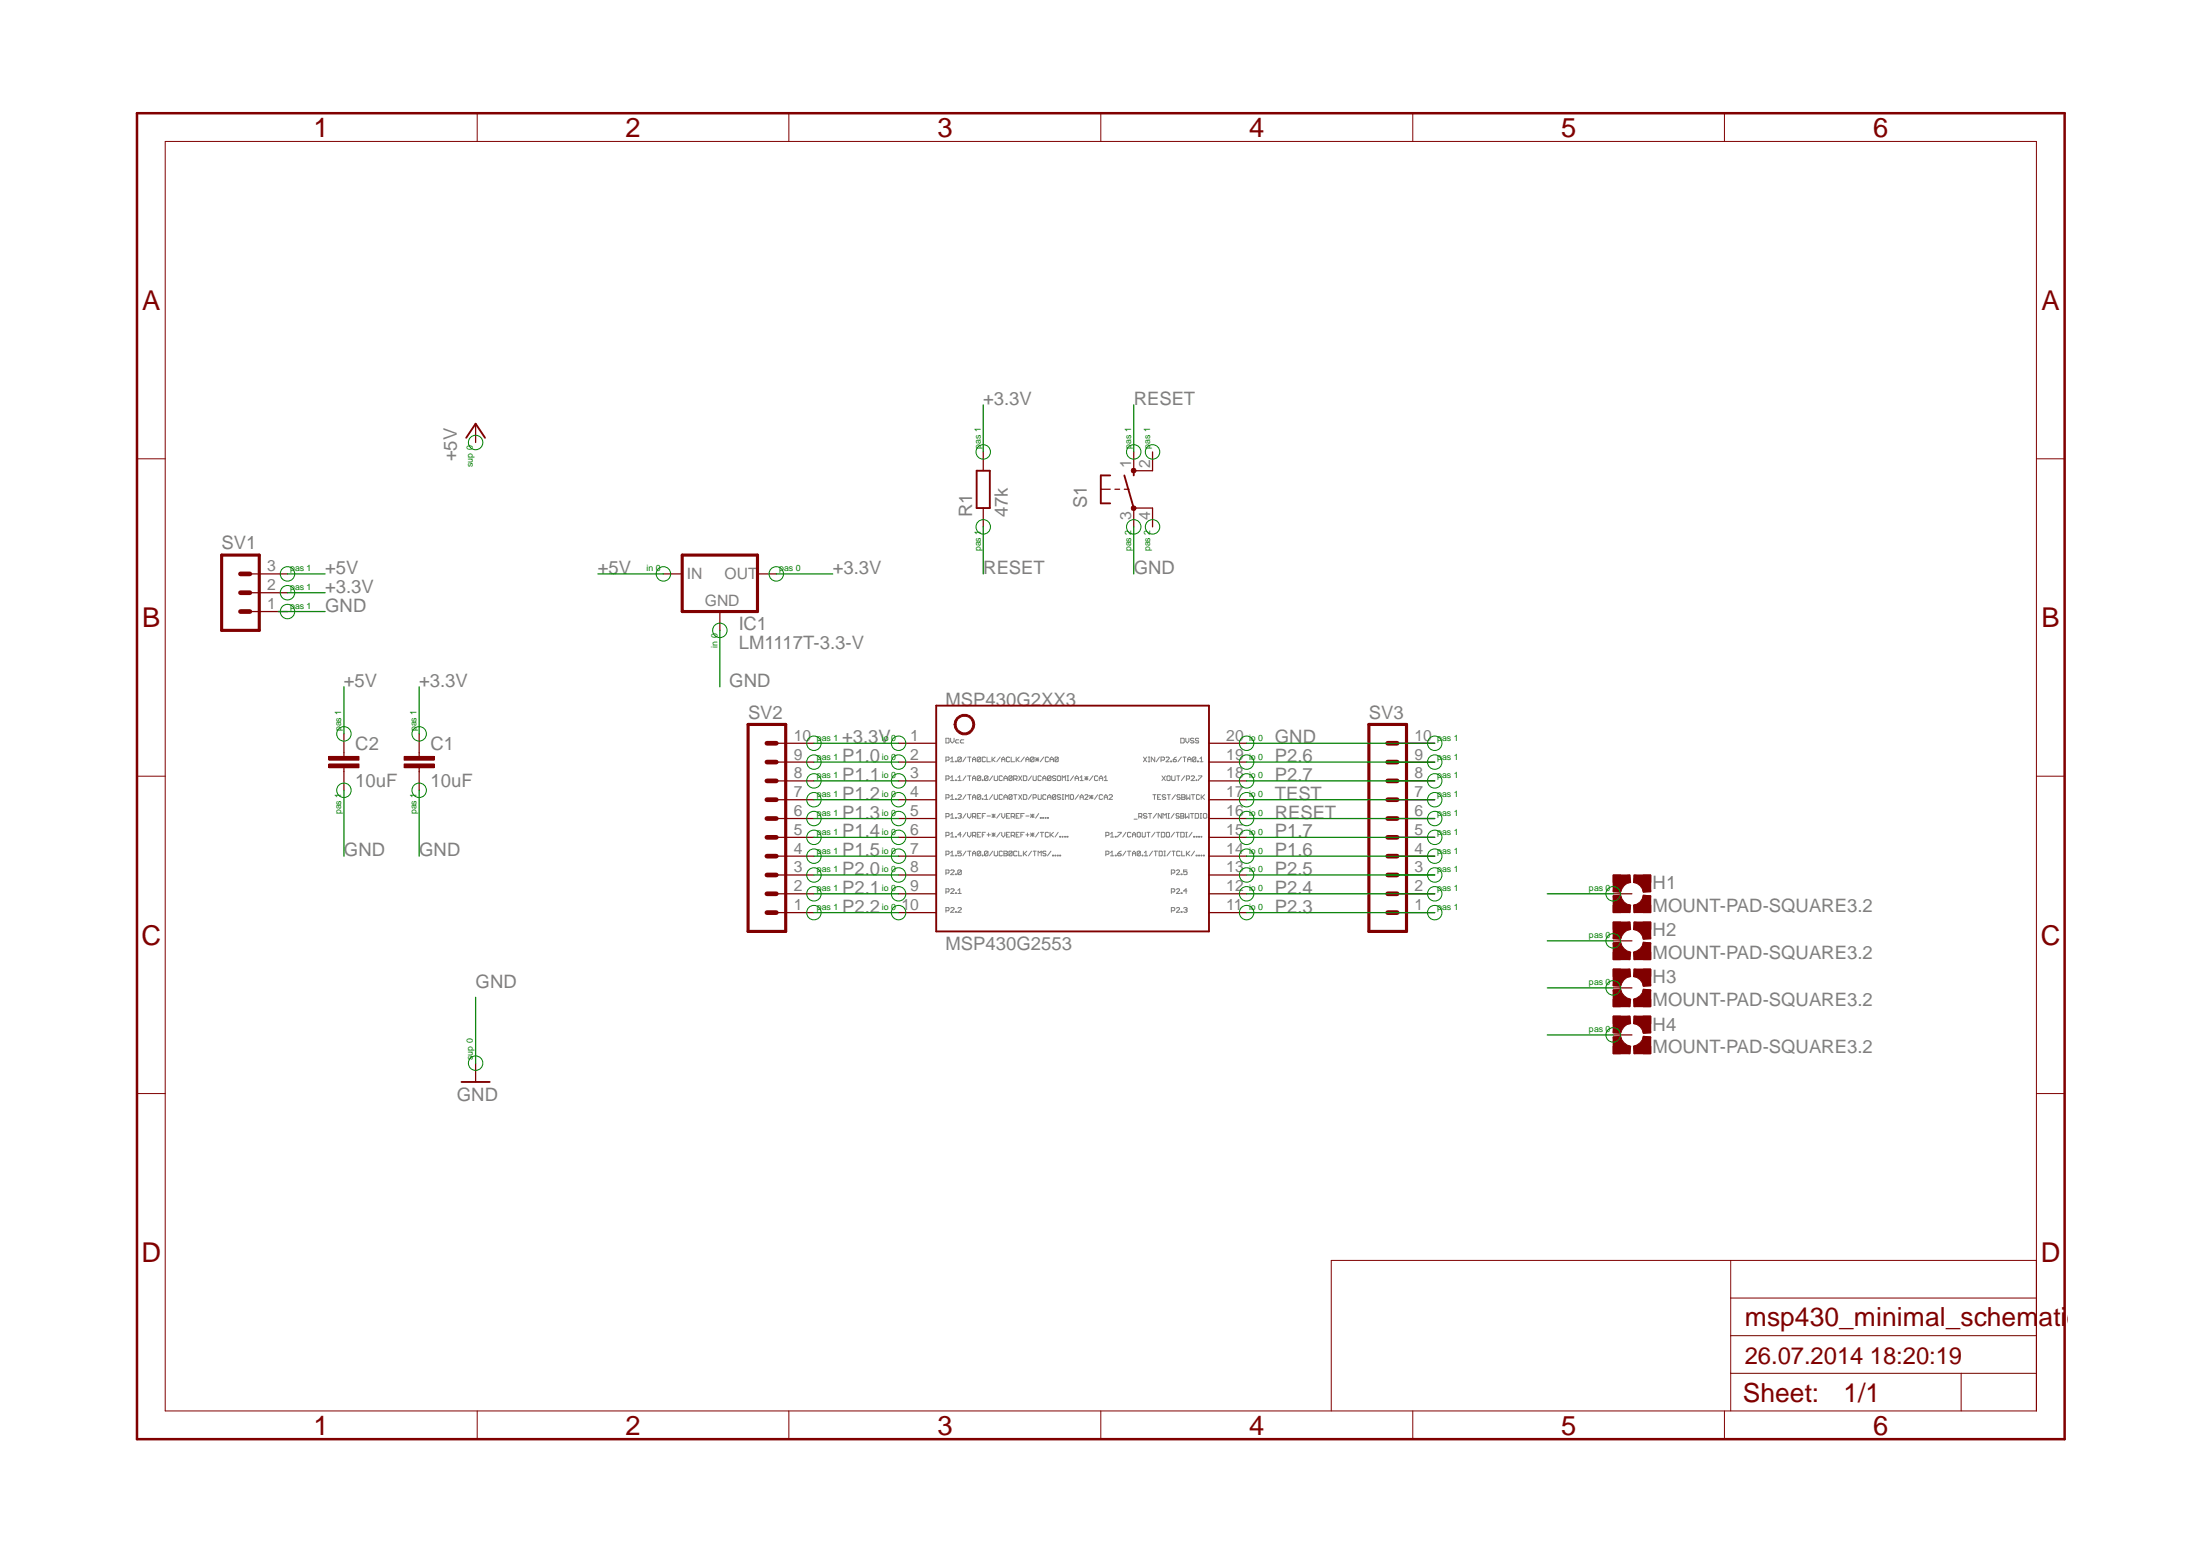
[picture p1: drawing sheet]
<svg xmlns="http://www.w3.org/2000/svg" width="297mm" height="210mm" viewBox="0 0 297 210" stroke-linecap="round" stroke-linejoin="round" font-family="sans-serif">
<g fill="none" stroke="#808080" stroke-width=".14">
<path d="M127.7 99.7h.4v.5v.1h-.4zM128.4 99.7v.4l.2 .2 .2-.2v-.4M129.5 99.9h-.4l-.1 .1 .1 .3h.4M130.1 99.9h-.3l-.1 .1v.2l.1 .1h.3M159.4 99.7h.5v.5l-.5 .1zM160.1 99.7v.4l.2 .2 .2-.2v-.4M161.2 99.7h-.1h-.4l.2 .3 .3 .1-.1 .2-.4-.1M161.8 99.7h-.4l.1 .3 .3 .1v.2l-.4-.1M127.7 102.6h.4v-.3l-.4-.1v.6M127.7 105.2h.4v-.4l-.4-.1v.7M127.7 107.7h.4v-.3l-.4-.1v.6M127.7 110.2h.4v-.3l-.4-.1v.6"/>
<path d="M127.7 112.8h.4v-.4h-.4v.6M127.7 115.3h.4v-.3l-.4-.1v.6M127.7 117.9h.4v-.4l-.4-.1v.7M128.4 117.5l.1-.1 .3 .1v.1l-.4 .5h.4M128.4 102.4l.2-.2v.6M128.4 104.9l.2-.2v.7M128.4 107.5l.2-.2v.6M128.4 110l.2-.2v.6M128.4 112.6l.2-.2v.6M128.4 115.1l.2-.2v.6M128.4 102.8h.4M128.4 105.4h.4"/>
<path d="M128.4 107.9h.4M128.4 110.4h.4M128.4 113h.4M128.4 115.5h.4M129 102.7l.1 .1zM129 105.3l.1 .1zM129 107.8l.1 .1zM129 110.4h.1zM129 112.9l.1 .1zM129 115.4l.1 .1zM129 118l.1 .1zM129.3 107.4l.2-.1 .3 .1v.1l-.5 .4h.5"/>
<path d="M129.3 109.9l.2-.1 .3 .1-.1 .3M129.3 105.4h.5M129.3 104.9l.3-.2v.7M129.6 110.2h.1M129.7 110.2h.1l-.1 .2h-.4M129.8 112.7h-.5l.4-.3v.6M129.8 102.3l-.1-.1-.4 .1v.4M129.8 102.3v.4l-.1 .1-.4-.1M129.8 114.9h-.5v.3l.3-.1 .2 .1v.2l-.1 .1-.4-.1M129.8 117.5l-.1-.1-.4 .1v.5M129.8 117.5v.5l-.1 .1-.4-.1M129.8 102.3l-.5 .4"/>
<path d="M129.8 117.5l-.5 .5M130.4 102.2l-.4 .6M130.4 104.7l-.4 .7M130.4 107.3l-.4 .6M130.4 109.8l-.4 .6M130.4 112.4l-.4 .6M130.4 114.9l-.4 .6M130.6 102.2h.5M130.6 104.7h.5M130.6 107.3h.5M130.6 109.8v.4l.3 .2 .2-.2v-.4M130.6 112.4v.4l.3 .2 .2-.2v-.4"/>
<path d="M130.6 114.9h.5M130.9 102.2v.6M130.9 104.7v.7M130.9 107.3v.6M130.9 114.9v.6M131.3 102.8v-.4l.2-.2 .2 .2v.4M131.3 105.4v-.5l.2-.2 .2 .2v.5M131.3 107.9v-.4l.2-.2 .2 .2v.4M131.3 110.2h.4v-.4h-.4v.6M131.3 112.8l.4-.1v-.3h-.4v.6M131.3 115.5v-.4l.2-.2 .2 .2v.4M131.3 102.5h.4"/>
<path d="M131.3 105.1h.4M131.3 107.6h.4M131.3 115.2h.4M131.5 110.2l.2 .2M131.5 112.8l.2 .2M131.9 110.2h.3M131.9 112.7h.3M132.4 102.3l-.1-.1-.4 .1v.4M132.4 102.3v.4l-.1 .1-.4-.1M132.4 104.8l-.1-.1-.4 .1v.5M132.4 107.4l-.1-.1-.4 .1v.4M132.4 109.8h-.5v.6h.5"/>
<path d="M132.4 112.4h-.5v.6h.5M132.4 115l-.1-.1-.4 .1v.4M132.4 104.8v.5l-.1 .1-.4-.1M132.4 107.4v.4l-.1 .1-.4-.1M132.4 115v.4l-.1 .1-.4-.1M132.4 102.3l-.5 .4M132.4 104.8l-.5 .5M132.4 107.4l-.5 .4M132.4 115l-.5 .4M132.6 105.3l.1 .1zM132.6 107.8l.1 .1zM132.6 115.4l.1 .1z"/>
<path d="M132.6 110.2h.2M132.6 112.7h.2M132.9 107.9h.5M132.9 107.5l.3-.2v.6M133.1 102.3l-.1-.1-.4 .1v.4l.1 .1 .4-.1M133.1 109.8h-.5v.6M133.1 112.4h-.5v.6M133.3 102.2v.6h.4M133.3 110.2h.4M133.3 112.7h.4M133.4 104.8l-.1-.1-.4 .1v.5M133.4 104.8v.5l-.1 .1-.4-.1"/>
<path d="M133.4 115l-.1-.1-.4 .1v.4M133.4 115v.4l-.1 .1-.4-.1M133.4 104.8l-.5 .5M133.4 115l-.5 .4M133.5 112.4v.5M133.9 102.2v.6M133.9 110.2h.5M133.9 109.9l.5 .5M133.9 112.7h.5M133.9 112.4l.5 .5M134 102.5l.4 .3M134 104.7l-.4 .7"/>
<path d="M134 107.3l-.4 .6M134 114.9l-.4 .6M134.2 109.9v.5M134.2 112.4v.5M134.2 104.7v.6l.2 .1 .3-.1v-.6M134.2 107.3v.5l.2 .1 .3-.1v-.5M134.2 114.9v.5l.2 .1 .3-.1v-.5M134.4 102.2l-.5 .4M134.4 109.9l-.5 .5M134.4 112.4l-.5 .5M135 102.2l-.4 .6M135 109.8l-.4 .6"/>
<path d="M135 112.4l-.4 .6M135.3 102.5h.4M135.3 102.8v-.4l.2-.2 .2 .2v.4M135.3 109.8v.4l.2 .2 .2-.2v-.4M135.3 112.4v.4l.2 .2 .2-.2v-.4M135.3 104.8v-.1l-.4 .1v.5l.1 .1 .3-.1M135.3 107.4v-.1l-.4 .1v.4l.1 .1 .3-.1M135.3 115v-.1l-.4 .1v.4l.1 .1 .3-.1M135.5 105.1h.5M135.5 105.4v-.5l.3-.2 .2 .2v.5M135.5 107.9v-.4l.3-.2 .2 .2v.4M135.5 114.9l.5 .1-.1 .2 .1 .2-.5 .1z"/>
<path d="M135.5 107.6h.5M135.5 115.2h.4M135.9 110.2h.2M135.9 112.7h.2M136.3 102.3l-.1-.1-.3 .1v.4l.1 .1 .3-.1M136.3 109.8h-.4v.6h.4M136.3 112.4h-.4v.6h.4M136.5 102.2v.6h.5M136.5 110.2h.5v-.3l-.5-.1v.6M136.5 112.8l.5-.1v-.3h-.5v.6M136.6 107.4v.4v.1l-.4-.1M136.6 104.8v-.1l-.4 .1v.5"/>
<path d="M136.6 104.8v.5v.1l-.4-.1M136.6 107.4v-.1l-.4 .1v.4M136.6 115v-.1l-.4 .1v.4M136.6 115v.4v.1l-.4-.1M136.6 104.8l-.4 .5M136.6 107.4l-.4 .4M136.6 115l-.4 .4M136.8 110.2l.2 .2M136.8 112.8l.2 .2M136.9 105.2l.4-.1v-.3l-.4-.1v.7M136.9 107.3h.4M137.1 105.2l.2 .2"/>
<path d="M137.1 107.3v.6M137.2 102.2v.6M137.2 110.2h.2M137.2 112.7h.2M137.3 102.5l.3 .3M137.3 115l-.1-.1-.3 .1v.4l.1 .1 .3-.1M137.5 104.7l.5 .7M137.5 107.3l.5 .6M137.5 114.9v.6h.5M137.6 109.8h-.4v.6h.4M137.6 112.4h-.4v.6h.4M137.6 102.2l-.4 .4"/>
<path d="M137.8 110.2h.3M137.8 112.7h.3M138 104.7l-.5 .7M138 107.3l-.5 .6M138.2 104.7l.4 .1v.5l-.4 .1zM138.2 107.3l.4 .1v.4l-.4 .1zM138.2 114.9v.6M138.3 102.2l-.5 .6M138.3 109.8h-.5v.6M138.3 112.4h-.5v.6M138.3 115.2l.3 .3M138.5 102.5h.4"/>
<path d="M138.5 102.8v-.4l.2-.2 .2 .2v.4M138.5 110.2h.4M138.5 112.7h.4M138.6 114.9l-.4 .4M138.7 112.4v.5M139.1 110.2h.5M139.1 109.9l.5 .5M139.1 112.7h.5M139.1 112.4l.5 .5M139.3 104.7l-.5 .7M139.3 107.3l-.5 .6M139.3 114.9l-.5 .6"/>
<path d="M139.4 109.9v.5M139.4 112.4v.5M139.5 104.7v.6l.1 .1 .3-.1v-.6M139.5 107.7h.3l.1-.3-.4-.1v.6M139.5 114.9h.4M139.6 102.3l-.1-.1-.4 .1v.4M139.6 102.3v.4l-.1 .1-.4-.1M139.6 102.3l-.5 .4M139.6 109.9l-.5 .5M139.6 112.4l-.5 .5M139.7 114.9v.6M139.8 102.5h.4"/>
<path d="M139.8 102.3l.4 .4M140 102.3v.4M140.2 107.3v.5v.1l.4-.1v-.5M140.2 115.5v-.6l.2 .2 .2-.2v.6M140.2 102.3l-.4 .4M140.2 109.8l-.4 .6M140.2 112.4l-.4 .6M140.5 110.4h.1h-.1zM140.5 112.4h.4M140.6 104.8l-.1-.1-.3 .1v.5v.1l.4-.1M140.7 112.4v.6M140.8 105.1h.4"/>
<path d="M140.8 105.4v-.5l.2-.2 .2 .2v.5M140.8 110.4h.1h-.1zM140.9 102.2l-.4 .6M141.1 110.4h.1zM141.2 115l-.1-.1-.3 .1 .1 .2 .3 .1-.1 .2-.3-.1M141.2 107.4l-.1-.1-.3 .1v.4l.1 .1 .3-.1M141.4 107.9v-.4l.3-.2 .2 .2v.4M141.4 110.4h.2h-.2zM141.4 107.6h.5M141.6 102.3l-.1-.1-.4 .1v.4l.1 .1 .4-.1M141.6 112.4h-.1h-.4v.5l.1 .1 .4-.1M141.8 102.5h.4"/>
<path d="M141.8 102.8v-.4l.2-.2 .2 .2v.4M141.8 112.4v.6M141.9 104.8l-.1-.1-.4 .1v.5M141.9 104.8v.5l-.1 .1-.4-.1M141.9 104.8l-.5 .5M141.9 112.7l.3 .3M141.9 114.9l-.5 .6M142.1 115.4h.1v.1h-.1zM142.2 112.4l-.4 .4M142.4 115.4l.1 .1zM142.5 104.8l-.1-.1-.3 .1 .1 .3 .3 .1-.1 .2-.3-.1M142.5 107.4l-.1-.1-.3 .1v.4"/>
<path d="M142.5 107.4v.4l-.1 .1-.3-.1M142.5 107.4l-.4 .4M142.7 115.4h.2v.1h-.2zM142.7 104.8l.2-.1 .3 .1v.5l-.1 .1-.4-.1zM142.9 102.3l-.2-.1-.3 .1v.4M142.9 102.3v.4l-.2 .1-.3-.1M142.9 102.3l-.5 .4M142.9 112.4l-.5 .6M143.1 112.9h.1v.1h-.1zM143.1 115.4h.1v.1h-.1zM143.2 107.4l-.1-.1-.4 .1 .2 .2 .3 .1-.1 .2-.4-.1M143.4 105.4v-.7l.2 .2 .2-.2v.7"/>
<path d="M143.4 112.9l.1 .1zM143.4 107.3h.2M143.4 107.9h.2M143.5 107.3v.6M143.8 112.9v.1zM143.8 107.9v-.6l.3 .2 .2-.2v.6M144.1 104.7h.2M144.1 105.4h.2M144.1 112.9h.1v.1h-.1zM144.2 104.7v.7M144.6 107.3l.3 .1v.4l-.1 .1-.3-.1v-.4zM144.9 104.7l-.4 .7"/>
<path d="M145.2 105.1h.4M145.2 105.4v-.5l.2-.2 .2 .2v.5M145.6 107.3l-.4 .6M145.8 105.4h.5M145.8 104.9l.2-.2v.7M145.8 107.6h.5M145.8 107.9v-.4l.2-.2 .3 .2v.4M146.5 105.1h.4M146.5 104.8l.4 .5M146.5 107.4l.1-.1 .3 .1v.1l-.4 .4h.4M146.7 104.8v.5M146.9 104.8l-.4 .5"/>
<path d="M147.1 107.4l.5 .4M147.1 107.6h.5M147.4 107.4v.4M147.6 104.7l-.5 .7M147.6 107.4l-.5 .4M148.2 104.8l-.1-.1-.3 .1v.5l.1 .1 .3-.1M148.2 107.3l-.4 .6M148.4 105.1h.5M148.4 105.4v-.5l.3-.2 .2 .2v.5M148.9 107.4l-.1-.1-.4 .1v.4l.1 .1 .4-.1M149.1 105.4h.4M149.1 104.9l.2-.2v.7"/>
<path d="M149.1 107.6h.4M149.1 107.9v-.4l.2-.2 .2 .2v.4M149.3 112.8l.4-.1v-.3h-.4v.6M149.3 115.3l.4-.1v-.2l-.4-.1v.6M149.7 107.4l.2-.1 .3 .1v.1l-.5 .4h.5M149.9 113h.5M149.9 115.5h.5M149.9 115.1l.3-.2v.6M149.9 112.6l.3-.2v.6M150.6 112.9h.1v.1h-.1zM150.6 115.4h.1v.1h-.1zM150.9 112.4h.5l-.5 .6"/>
<path d="M150.9 115.2h.4l.1 .2-.4 .1-.1-.1zM151.4 114.9l-.3 .1-.2 .2M152 114.9l-.4 .6M152 112.4l-.4 .6M152.2 114.9h.5M152.4 114.9v.6M152.7 112.4h-.1h-.4v.5l.2 .1 .3-.1M152.9 112.7h.4M152.9 115.2h.4M152.9 113v-.4l.2-.2 .2 .2v.4M152.9 115.5v-.4l.2-.2 .2 .2v.4M153.1 110.6h.4"/>
<path d="M153.5 112.4h.2h.3v.5l-.1 .1-.4-.1zM153.8 110.2h.4l-.1-.4h-.3v.6M154 115v.4l-.1 .1-.4-.1M154 115l-.1-.1-.4 .1v.4M154 115l-.5 .4M154 110.2l.2 .2M154.2 112.4v.5l.1 .1 .3-.1v-.5M154.2 115.4l.1 .1zM154.4 102.2l.4 .6M154.5 115.5h.5M154.5 115.1l.2-.2v.6M154.8 102.2l-.4 .6"/>
<path d="M154.9 109.9l-.2-.1-.3 .1 .1 .3h.4l-.2 .2h-.3M154.9 112.4h.4M155 102.2h.2M155 102.8h.2M155.1 109.8h.4M155.1 112.4v.6M155.1 102.2v.6M155.3 109.8v.6M155.6 114.9l-.4 .6M155.7 107.3h.4M155.8 114.9h.5M155.9 107.3v.6"/>
<path d="M155.9 102.2v.6l-.5-.6v.6M156 112.4l-.5 .6M156 114.9v.6M156.2 112.4h.4M156.2 109.8l-.5 .6M156.3 107.6h.2M156.4 112.4v.6M156.5 114.9l.4 .1v.4l-.1 .1h-.3zM156.5 102.2l-.4 .6M156.7 107.3h-.4v.6h.4M156.8 102.6l.4-.1v-.2l-.4-.1v.6M156.8 112.4h.5v.5l-.5 .1z"/>
<path d="M156.8 109.8v.6l-.4-.6v.6M156.9 104.7l.4 .7M157 110.4v-.6l.3 .2 .2-.2v.6M157.1 114.9h.2M157.1 115.5h.2M157.3 114.9v.6M157.3 104.7l-.4 .7M157.4 107.4l-.1-.1-.4 .1 .2 .2 .3 .1-.1 .2-.4-.1M157.4 102.3l.1-.1 .4 .1v.1l-.5 .4h.5M157.6 104.8l.1-.1 .3 .1v.5l-.1 .1-.3-.1zM157.6 112.4h.3v.5l-.1 .1-.3-.1v-.5zM157.6 107.3h.4"/>
<path d="M157.7 109.8h.2M157.7 110.4h.2M157.8 109.8v.6M157.8 107.3v.6M158 114.9l-.4 .6M158.1 102.7h.1v.1h-.1zM158.2 117.9h.3l.1-.2v-.2l-.4-.1v.7M158.2 104.7v.6l.1 .1 .4-.1v-.6M158.2 114.9h.5M158.4 102.5h.3l.1 .2-.3 .1zM158.5 114.9v.6M158.5 109.8l-.4 .6"/>
<path d="M158.6 112.4l-.5 .6M158.7 107.3l-.5 .6M158.8 112.4h.4M158.8 102.2l-.4 .3M158.8 117.5l.2-.1 .3 .1v.1l-.5 .5h.5M158.9 104.7h.4M159 112.4v.6M159.1 104.7v.7M159.2 109.9l-.1-.1-.3 .1 .1 .3h.3l-.1 .2h-.3M159.3 107.4v-.1l-.4 .1 .1 .2 .3 .1v.2l-.4-.1M159.3 115l-.1-.1-.3 .1v.4l.1 .1 .3-.1M159.4 109.8l.4 .1v.3v.2h-.4z"/>
<path d="M159.4 110.2h.4M159.4 112.4h.5v.5l-.5 .1zM159.5 118h.1v.1h-.1zM159.5 102.2l-.5 .6M159.6 107.3l.4 .1-.1 .2 .1 .2-.4 .1zM159.6 107.6h.3M159.6 114.9v.6h.4M159.7 102.2h.4M159.9 102.2v.6M160 104.7l-.5 .7M160.1 109.8v.6l.2-.2 .2 .2v-.6M160.1 112.4h.2"/>
<path d="M160.1 113h.2M160.2 105.2h.3l.1-.4-.4-.1v.7M160.2 112.4v.6M160.2 114.9v.6M160.2 107.3v.6l.2-.2 .3 .2v-.6M160.3 117.4h-.5v.3l.2-.1 .3 .1v.3l-.2 .1-.3-.1M160.3 115.2l.4 .3M160.4 102.5h.4M160.4 102.8v-.4l.2-.2 .2 .2v.4M160.7 114.9l-.5 .4M160.7 109.8h.5M160.8 104.8l.1-.1 .4 .1v.1l-.5 .5h.5"/>
<path d="M160.9 107.3h.4M160.9 112.4l-.4 .6M160.9 109.8v.6M161.1 107.3v.6M161.2 112.9h.1v.1h-.1zM161.3 114.9l-.4 .6M161.4 109.8l.4 .1v.5h-.4zM161.5 102.3l-.1-.1-.4 .1v.4M161.5 102.3v.4l-.1 .1-.4-.1M161.5 102.3l-.5 .4M161.5 105.3l.1 .1zM161.5 112.9h.1v.1h-.1z"/>
<path d="M161.5 115.4h.1v.1h-.1zM161.7 102.7h.1v.1h-.1zM161.8 104.7h.5l-.5 .7M161.8 112.9h.2v.1h-.2zM161.8 115.4h.2v.1h-.2zM162 107.4l-.2-.1-.3 .1v.4l.1 .1 .4-.1M162 102.8h.4M162 102.4l.2-.2v.6M162 109.8h.3M162 110.4h.3M162.1 109.8v.6M162.2 112.9l.1 .1z"/>
<path d="M162.2 115.4l.1 .1zM162.2 107.3v.6M162.3 107.6l.3 .3M162.5 109.9l.1-.1 .3 .1v.5h-.1h-.3zM162.5 115.4h.1v.1h-.1zM162.6 107.3l-.4 .4M127.7 120.4h.4v-.3l-.4-.1v.6M127.7 122.9h.4v-.3l-.4-.1v.6M128.4 120.1l.1-.1 .3 .1v.1l-.4 .4h.4M128.4 122.6l.1-.1 .3 .1v.1l-.4 .4h.4M129 120.5l.1 .1zM129 123.1h.1z"/>
<path d="M129.3 122.6l.2-.1 .3 .1v.1l-.5 .4h.5M129.3 120.2l.3-.2v.6M129.3 120.6h.5M158.2 120.4h.3l.1-.1v-.2l-.4-.1v.6M158.2 122.9h.3l.1-.1v-.2l-.4-.1v.6M158.8 120.1l.2-.1 .3 .1v.1l-.5 .4h.5M158.8 122.6l.2-.1 .3 .1v.1l-.5 .4h.5M159.5 120.5h.1v.1h-.1zM159.5 123.1h.1h-.1zM159.8 122.6l.3-.1 .2 .1-.2 .2M160 122.8h.1M160.1 122.8l.2 .3h-.2h-.3"/>
<path d="M160.3 120.3h-.5l.3-.3v.6"/>
</g>
<path d="M126.4 95.2h36.8v30.5h-36.8z" fill="none" stroke="#800000" stroke-width=".25"/>
<path d="M129.2 96.9a1.39 1.39 0 0 1 2.2 .2 1.39 1.39 0 0 1-.8 2 1.39 1.39 0 0 1-1.8-1.3h.3a1.13 1.13 0 0 1 1.4-1.1 1.13 1.13 0 0 1 .6 1.7 1.13 1.13 0 0 1-1.8 .1l-.2-.7h-.3l.1-.5z" fill-rule="evenodd" fill="#800000"/>
<path d="M129.2 96.9a1.39 1.39 0 0 1 2.2 .2 1.39 1.39 0 0 1-.8 2 1.39 1.39 0 0 1-1.8-1.3h.3a1.13 1.13 0 0 1 1.4-1.1 1.13 1.13 0 0 1 .6 1.7 1.13 1.13 0 0 1-1.8 .1l-.2-.7h-.3l.1-.5z" fill="none" stroke="#800000" stroke-width=".14"/>
<g fill="none" stroke="#800000" stroke-width=".17">
<path d="M148.6 66h1.3M150.5 66h.7M151.8 66h.6M153.1 63.5h2.5M153.1 68.6h2.5M121.3 100.3h5.1M121.3 102.9h5.1M121.3 105.4h5.1M121.3 107.9h5.1M121.3 110.5h5.1M121.3 113h5.1M121.3 115.6h5.1"/>
<path d="M121.3 118.1h5.1M163.2 100.3h5.1M163.2 102.9h5.1M163.2 105.4h5.1M163.2 107.9h5.1M163.2 110.5h5.1M163.2 113h5.1M163.2 115.6h5.1M163.2 118.1h5.1M121.3 120.6h5.1M121.3 123.2h5.1M163.2 120.6h5.1"/>
<path d="M163.2 123.2h5.1"/>
</g>
<path d="M149.9 64.2h-1.3v3.7h1.3M151.8 64.2l1.3 4.4M153.1 63.5v.7" fill="none" stroke="#800000" stroke-width=".25"/>
<path d="M152.8 68.4l.3-.1 .2 .1 .1 .2-.1 .2-.2 .1-.3-.1-.1-.2z" fill-rule="evenodd" fill="#800000"/>
<path d="M152.8 68.4l.3-.1 .2 .1 .1 .2-.1 .2-.2 .1-.3-.1-.1-.2z" fill="none" stroke="#800000" stroke-width=".14"/>
<path d="M152.8 63.3l.3-.1 .2 .1 .1 .2-.1 .3h-.2h-.3l-.1-.3z" fill-rule="evenodd" fill="#800000"/>
<g fill="none" stroke="#800000" stroke-width=".14">
<path d="M22.3 19.1h252.7v171.4h-252.7zM64.4 15.3v3.8M106.5 15.3v3.8M148.6 15.3v3.8M190.8 15.3v3.8M232.8 15.3v3.8M18.5 61.9h3.8M152.8 63.3l.3-.1 .2 .1 .1 .2-.1 .3h-.2h-.3l-.1-.3zM275 61.9h3.8M18.5 104.8h3.8M275 104.8h3.8M18.5 147.6h3.8"/>
<path d="M275 147.6h3.8M233.7 170.1v20.4M233.7 175.2h41.3M275 170.1h-95.3v20.4M64.4 190.5v3.8M106.5 190.5v3.8M148.6 190.5v3.8M190.8 190.5v3.8M232.8 190.5v3.8M233.7 185.4h41.3M233.7 180.3h41.3M264.8 185.4v5.1"/>
</g>
<g fill="none" stroke="#800000" stroke-width=".17">
<path d="M64.2 57.2v2.5M33.7 77.5h5.1M132.8 61v2.5M132.8 68.6v2.5M153.1 61v2.5M153.1 68.6v2.5M155.6 61v2.5M155.6 68.6v2.5M33.7 82.5h5.1M33.7 80h5.1M56.6 101.6v.5M56.6 103.6v.5"/>
<path d="M104.8 118.1h5.1M104.8 115.6h5.1M104.8 113h5.1M104.8 110.5h5.1M104.8 107.9h5.1M104.8 105.4h5.1M104.8 102.9h5.1M104.8 100.3h5.1M188.6 118.1h5.1M188.6 115.6h5.1M188.6 113h5.1M188.6 110.5h5.1"/>
<path d="M188.6 107.9h5.1M188.6 105.4h5.1M188.6 102.9h5.1M188.6 100.3h5.1M104.8 123.2h5.1M104.8 120.6h5.1M188.6 123.2h5.1M188.6 120.6h5.1M64.2 143.5v2.5"/>
</g>
<path d="M18.5 15.3h260.3v179h-260.3z" fill="none" stroke="#800000" stroke-width=".34"/>
<path d="M62.9 59.1l1.3-1.9 1.3 1.9M131.9 63.5h1.7v5.1h-1.7zM62.3 146h3.8" fill="none" stroke="#800000" stroke-width=".25"/>
<path d="M29.9 74.9h5.1v10.2h-5.1zM101 97.8h5.1v27.9h-5.1zM184.8 97.8h5.1v27.9h-5.1z" fill="none" stroke="#800000" stroke-width=".42"/>
<g fill="none" stroke="#800000" stroke-width=".63">
<path d="M32.5 77.5h1.2M32.5 80h1.2M32.5 82.5h1.2M103.5 118.1h1.3M103.5 113h1.3M103.5 115.6h1.3M103.5 105.4h1.3M103.5 107.9h1.3M103.5 110.5h1.3M103.5 100.3h1.3M103.5 102.9h1.3M187.4 118.1h1.2"/>
<path d="M187.4 113h1.2M187.4 115.6h1.2M187.4 105.4h1.2M187.4 107.9h1.2M187.4 110.5h1.2M187.4 100.3h1.2M187.4 102.9h1.2M103.5 120.6h1.3M103.5 123.2h1.3M187.4 120.6h1.2M187.4 123.2h1.2"/>
</g>
<path d="M54.6 103.1h4v.5h-4z" fill-rule="evenodd" fill="#800000"/>
<path d="M54.6 103.1h4v.5h-4z" fill="none" stroke="#800000" stroke-width=".14"/>
<path d="M54.6 102.1h4v.5h-4z" fill-rule="evenodd" fill="#800000"/>
<path d="M54.6 102.1h4v.5h-4z" fill="none" stroke="#800000" stroke-width=".14"/>
<path d="M56.6 99.1v2.5M46.4 101.6v.5M46.4 103.6v.5M56.6 104.1v2.6" fill="none" stroke="#800000" stroke-width=".17"/>
<path d="M44.4 103.1h4.1v.5h-4.1z" fill-rule="evenodd" fill="#800000"/>
<path d="M44.4 103.1h4.1v.5h-4.1z" fill="none" stroke="#800000" stroke-width=".14"/>
<path d="M44.4 102.1h4.1v.5h-4.1z" fill-rule="evenodd" fill="#800000"/>
<path d="M44.4 102.1h4.1v.5h-4.1z" fill="none" stroke="#800000" stroke-width=".14"/>
<path d="M46.4 99.1v2.5M46.4 104.1v2.6" fill="none" stroke="#800000" stroke-width=".17"/>
<path d="M220.7 118.1a2.45 2.45 0 0 1 2.2 2.2l-1 .1a1.47 1.47 0 0 0-1.3-1.3z" fill-rule="evenodd" fill="#800000"/>
<path d="M220.7 118.1a2.45 2.45 0 0 1 2.2 2.2l-1 .1a1.47 1.47 0 0 0-1.3-1.3z" fill="none" stroke="#800000" stroke-width=".14"/>
<path d="M218.7 118.6l.5-.3 .8-.2 .2 1a1.57 1.57 0 0 0-1.4 1.3l-1-.1a2.86 2.86 0 0 1 .9-1.7z" fill-rule="evenodd" fill="#800000"/>
<path d="M218.7 118.6l.5-.3 .8-.2 .2 1a1.57 1.57 0 0 0-1.4 1.3l-1-.1a2.86 2.86 0 0 1 .9-1.7z" fill="none" stroke="#800000" stroke-width=".14"/>
<path d="M217.8 120.9l1-.1a1.56 1.56 0 0 0 1.4 1.4l-.2 1a2.55 2.55 0 0 1-2.2-2.3z" fill-rule="evenodd" fill="#800000"/>
<path d="M217.8 120.9l1-.1a1.56 1.56 0 0 0 1.4 1.4l-.2 1a2.55 2.55 0 0 1-2.2-2.3z" fill="none" stroke="#800000" stroke-width=".14"/>
<path d="M221.9 120.8l1 .1a2.44 2.44 0 0 1-2.2 2.3l-.1-1a1.46 1.46 0 0 0 1.3-1.4z" fill-rule="evenodd" fill="#800000"/>
<path d="M221.9 120.8l1 .1a2.44 2.44 0 0 1-2.2 2.3l-.1-1a1.46 1.46 0 0 0 1.3-1.4z" fill="none" stroke="#800000" stroke-width=".14"/>
<path d="M217.8 118.1h1v2.3h-1z" fill-rule="evenodd" fill="#800000"/>
<path d="M217.8 118.1h1v2.3h-1z" fill="none" stroke="#800000" stroke-width=".14"/>
<path d="M217.8 118.1h2.3v1h-2.3z" fill-rule="evenodd" fill="#800000"/>
<path d="M217.8 118.1h2.3v1h-2.3z" fill="none" stroke="#800000" stroke-width=".14"/>
<path d="M217.8 120.9h1v2.3h-1z" fill-rule="evenodd" fill="#800000"/>
<path d="M217.8 120.9h1v2.3h-1z" fill="none" stroke="#800000" stroke-width=".14"/>
<path d="M217.8 122.2h2.3v1h-2.3z" fill-rule="evenodd" fill="#800000"/>
<path d="M217.8 122.2h2.3v1h-2.3z" fill="none" stroke="#800000" stroke-width=".14"/>
<path d="M221.9 120.9h1v2.3h-1z" fill-rule="evenodd" fill="#800000"/>
<path d="M221.9 120.9h1v2.3h-1z" fill="none" stroke="#800000" stroke-width=".14"/>
<path d="M220.6 122.2h2.3v1h-2.3z" fill-rule="evenodd" fill="#800000"/>
<path d="M220.6 122.2h2.3v1h-2.3z" fill="none" stroke="#800000" stroke-width=".14"/>
<path d="M220.6 118.1h2.3v1h-2.3z" fill-rule="evenodd" fill="#800000"/>
<path d="M220.6 118.1h2.3v1h-2.3z" fill="none" stroke="#800000" stroke-width=".14"/>
<path d="M221.9 118.1h1v2.3h-1z" fill-rule="evenodd" fill="#800000"/>
<path d="M221.9 118.1h1v2.3h-1z" fill="none" stroke="#800000" stroke-width=".14"/>
<path d="M217.8 120.6h2.5" fill="none" stroke="#800000" stroke-width=".17"/>
<path d="M220.7 124.5a2.45 2.45 0 0 1 2.2 2.2l-1 .1a1.47 1.47 0 0 0-1.3-1.3z" fill-rule="evenodd" fill="#800000"/>
<path d="M220.7 124.5a2.45 2.45 0 0 1 2.2 2.2l-1 .1a1.47 1.47 0 0 0-1.3-1.3z" fill="none" stroke="#800000" stroke-width=".14"/>
<path d="M218.7 125l.5-.3 .8-.2 .2 1a1.57 1.57 0 0 0-1.4 1.3l-1-.1a2.86 2.86 0 0 1 .9-1.7z" fill-rule="evenodd" fill="#800000"/>
<path d="M218.7 125l.5-.3 .8-.2 .2 1a1.57 1.57 0 0 0-1.4 1.3l-1-.1a2.86 2.86 0 0 1 .9-1.7z" fill="none" stroke="#800000" stroke-width=".14"/>
<path d="M217.8 127.3l1-.1a1.68 1.68 0 0 0 1.4 1.3l-.2 1a2.55 2.55 0 0 1-2.2-2.2z" fill-rule="evenodd" fill="#800000"/>
<path d="M217.8 127.3l1-.1a1.68 1.68 0 0 0 1.4 1.3l-.2 1a2.55 2.55 0 0 1-2.2-2.2z" fill="none" stroke="#800000" stroke-width=".14"/>
<path d="M221.9 127.2l1 .1a2.44 2.44 0 0 1-2.2 2.2l-.1-1a1.57 1.57 0 0 0 1.3-1.3z" fill-rule="evenodd" fill="#800000"/>
<path d="M221.9 127.2l1 .1a2.44 2.44 0 0 1-2.2 2.2l-.1-1a1.57 1.57 0 0 0 1.3-1.3z" fill="none" stroke="#800000" stroke-width=".14"/>
<path d="M217.8 124.5h1v2.2h-1z" fill-rule="evenodd" fill="#800000"/>
<path d="M217.8 124.5h1v2.2h-1z" fill="none" stroke="#800000" stroke-width=".14"/>
<path d="M217.8 124.5h2.3v1h-2.3z" fill-rule="evenodd" fill="#800000"/>
<path d="M217.8 124.5h2.3v1h-2.3z" fill="none" stroke="#800000" stroke-width=".14"/>
<path d="M217.8 127.3h1v2.2h-1z" fill-rule="evenodd" fill="#800000"/>
<path d="M217.8 127.3h1v2.2h-1z" fill="none" stroke="#800000" stroke-width=".14"/>
<path d="M217.8 128.5h2.3v1h-2.3z" fill-rule="evenodd" fill="#800000"/>
<path d="M217.8 128.5h2.3v1h-2.3z" fill="none" stroke="#800000" stroke-width=".14"/>
<path d="M221.9 127.3h1v2.2h-1z" fill-rule="evenodd" fill="#800000"/>
<path d="M221.9 127.3h1v2.2h-1z" fill="none" stroke="#800000" stroke-width=".14"/>
<path d="M220.6 128.5h2.3v1h-2.3z" fill-rule="evenodd" fill="#800000"/>
<path d="M220.6 128.5h2.3v1h-2.3z" fill="none" stroke="#800000" stroke-width=".14"/>
<path d="M220.6 124.5h2.3v1h-2.3z" fill-rule="evenodd" fill="#800000"/>
<path d="M220.6 124.5h2.3v1h-2.3z" fill="none" stroke="#800000" stroke-width=".14"/>
<path d="M221.9 124.5h1v2.2h-1z" fill-rule="evenodd" fill="#800000"/>
<path d="M221.9 124.5h1v2.2h-1z" fill="none" stroke="#800000" stroke-width=".14"/>
<path d="M217.8 127h2.5" fill="none" stroke="#800000" stroke-width=".17"/>
<path d="M220.7 130.8a2.45 2.45 0 0 1 2.2 2.2l-1 .1a1.47 1.47 0 0 0-1.3-1.3z" fill-rule="evenodd" fill="#800000"/>
<path d="M220.7 130.8a2.45 2.45 0 0 1 2.2 2.2l-1 .1a1.47 1.47 0 0 0-1.3-1.3z" fill="none" stroke="#800000" stroke-width=".14"/>
<path d="M218.7 131.3l.5-.3 .8-.2 .2 1a1.57 1.57 0 0 0-1.4 1.3l-1-.1a2.86 2.86 0 0 1 .9-1.7z" fill-rule="evenodd" fill="#800000"/>
<path d="M218.7 131.3l.5-.3 .8-.2 .2 1a1.57 1.57 0 0 0-1.4 1.3l-1-.1a2.86 2.86 0 0 1 .9-1.7z" fill="none" stroke="#800000" stroke-width=".14"/>
<path d="M217.8 133.6l1-.1a1.68 1.68 0 0 0 1.4 1.4l-.2 1a2.55 2.55 0 0 1-2.2-2.3z" fill-rule="evenodd" fill="#800000"/>
<path d="M217.8 133.6l1-.1a1.68 1.68 0 0 0 1.4 1.4l-.2 1a2.55 2.55 0 0 1-2.2-2.3z" fill="none" stroke="#800000" stroke-width=".14"/>
<path d="M221.9 133.5l1 .1a2.44 2.44 0 0 1-2.2 2.3l-.1-1a1.57 1.57 0 0 0 1.3-1.4z" fill-rule="evenodd" fill="#800000"/>
<path d="M221.9 133.5l1 .1a2.44 2.44 0 0 1-2.2 2.3l-.1-1a1.57 1.57 0 0 0 1.3-1.4z" fill="none" stroke="#800000" stroke-width=".14"/>
<path d="M217.8 130.8h1v2.3h-1z" fill-rule="evenodd" fill="#800000"/>
<path d="M217.8 130.8h1v2.3h-1z" fill="none" stroke="#800000" stroke-width=".14"/>
<path d="M217.8 130.8h2.3v1h-2.3z" fill-rule="evenodd" fill="#800000"/>
<path d="M217.8 130.8h2.3v1h-2.3z" fill="none" stroke="#800000" stroke-width=".14"/>
<path d="M217.8 133.6h1v2.3h-1z" fill-rule="evenodd" fill="#800000"/>
<path d="M217.8 133.6h1v2.3h-1z" fill="none" stroke="#800000" stroke-width=".14"/>
<path d="M217.8 134.9h2.3v1h-2.3z" fill-rule="evenodd" fill="#800000"/>
<path d="M217.8 134.9h2.3v1h-2.3z" fill="none" stroke="#800000" stroke-width=".14"/>
<path d="M221.9 133.6h1v2.3h-1z" fill-rule="evenodd" fill="#800000"/>
<path d="M221.9 133.6h1v2.3h-1z" fill="none" stroke="#800000" stroke-width=".14"/>
<path d="M220.6 134.9h2.3v1h-2.3z" fill-rule="evenodd" fill="#800000"/>
<path d="M220.6 134.9h2.3v1h-2.3z" fill="none" stroke="#800000" stroke-width=".14"/>
<path d="M220.6 130.8h2.3v1h-2.3z" fill-rule="evenodd" fill="#800000"/>
<path d="M220.6 130.8h2.3v1h-2.3z" fill="none" stroke="#800000" stroke-width=".14"/>
<path d="M221.9 130.8h1v2.3h-1z" fill-rule="evenodd" fill="#800000"/>
<path d="M221.9 130.8h1v2.3h-1z" fill="none" stroke="#800000" stroke-width=".14"/>
<path d="M217.8 133.3h2.5" fill="none" stroke="#800000" stroke-width=".17"/>
<path d="M220.7 137.2a2.45 2.45 0 0 1 2.2 2.2l-1 .1a1.47 1.47 0 0 0-1.3-1.3z" fill-rule="evenodd" fill="#800000"/>
<path d="M220.7 137.2a2.45 2.45 0 0 1 2.2 2.2l-1 .1a1.47 1.47 0 0 0-1.3-1.3z" fill="none" stroke="#800000" stroke-width=".14"/>
<path d="M218.7 137.7l.5-.3 .8-.2 .2 1a1.57 1.57 0 0 0-1.4 1.3l-1-.1a2.86 2.86 0 0 1 .9-1.7z" fill-rule="evenodd" fill="#800000"/>
<path d="M218.7 137.7l.5-.3 .8-.2 .2 1a1.57 1.57 0 0 0-1.4 1.3l-1-.1a2.86 2.86 0 0 1 .9-1.7z" fill="none" stroke="#800000" stroke-width=".14"/>
<path d="M217.8 140l1-.1a1.68 1.68 0 0 0 1.4 1.3l-.2 1a2.55 2.55 0 0 1-2.2-2.2z" fill-rule="evenodd" fill="#800000"/>
<path d="M217.8 140l1-.1a1.68 1.68 0 0 0 1.4 1.3l-.2 1a2.55 2.55 0 0 1-2.2-2.2z" fill="none" stroke="#800000" stroke-width=".14"/>
<path d="M221.9 139.9l1 .1a2.44 2.44 0 0 1-2.2 2.2l-.1-1a1.57 1.57 0 0 0 1.3-1.3z" fill-rule="evenodd" fill="#800000"/>
<path d="M221.9 139.9l1 .1a2.44 2.44 0 0 1-2.2 2.2l-.1-1a1.57 1.57 0 0 0 1.3-1.3z" fill="none" stroke="#800000" stroke-width=".14"/>
<path d="M217.8 137.2h1v2.2h-1z" fill-rule="evenodd" fill="#800000"/>
<path d="M217.8 137.2h1v2.2h-1z" fill="none" stroke="#800000" stroke-width=".14"/>
<path d="M217.8 137.2h2.3v1h-2.3z" fill-rule="evenodd" fill="#800000"/>
<path d="M217.8 137.2h2.3v1h-2.3z" fill="none" stroke="#800000" stroke-width=".14"/>
<path d="M217.8 140h1v2.2h-1z" fill-rule="evenodd" fill="#800000"/>
<path d="M217.8 140h1v2.2h-1z" fill="none" stroke="#800000" stroke-width=".14"/>
<path d="M217.8 141.2h2.3v1h-2.3z" fill-rule="evenodd" fill="#800000"/>
<path d="M217.8 141.2h2.3v1h-2.3z" fill="none" stroke="#800000" stroke-width=".14"/>
<path d="M221.9 140h1v2.2h-1z" fill-rule="evenodd" fill="#800000"/>
<path d="M221.9 140h1v2.2h-1z" fill="none" stroke="#800000" stroke-width=".14"/>
<path d="M220.6 141.2h2.3v1h-2.3z" fill-rule="evenodd" fill="#800000"/>
<path d="M220.6 141.2h2.3v1h-2.3z" fill="none" stroke="#800000" stroke-width=".14"/>
<path d="M220.6 137.2h2.3v1h-2.3z" fill-rule="evenodd" fill="#800000"/>
<path d="M220.6 137.2h2.3v1h-2.3z" fill="none" stroke="#800000" stroke-width=".14"/>
<path d="M221.9 137.2h1v2.2h-1z" fill-rule="evenodd" fill="#800000"/>
<path d="M221.9 137.2h1v2.2h-1z" fill="none" stroke="#800000" stroke-width=".14"/>
<path d="M89.6 77.5h2.5M102.3 77.5h2.5M97.2 82.5v2.6M217.8 139.7h2.5" fill="none" stroke="#800000" stroke-width=".17"/>
<path d="M92.1 74.9h10.2v7.6h-10.2z" fill="none" stroke="#800000" stroke-width=".42"/>
<g fill="none" stroke="#008000" stroke-width=".14">
<circle cx="64.2" cy="59.7" r=".98"/>
<circle cx="38.8" cy="77.5" r=".98"/>
<circle cx="89.6" cy="77.5" r=".98"/>
<circle cx="104.8" cy="77.5" r=".98"/>
<circle cx="132.8" cy="61" r=".98"/>
<circle cx="132.8" cy="71.1" r=".98"/>
<circle cx="153.1" cy="71.1" r=".98"/>
<circle cx="153.1" cy="61" r=".98"/>
<circle cx="155.6" cy="61" r=".98"/>
<circle cx="155.6" cy="71.1" r=".98"/>
<circle cx="38.8" cy="82.5" r=".98"/>
<circle cx="38.8" cy="80" r=".98"/>
<circle cx="46.4" cy="99.1" r=".98"/>
<circle cx="56.6" cy="99.1" r=".98"/>
<circle cx="97.2" cy="85.1" r=".98"/>
<circle cx="46.4" cy="106.7" r=".98"/>
<circle cx="56.6" cy="106.7" r=".98"/>
<circle cx="109.9" cy="110.5" r=".98"/>
<circle cx="109.9" cy="100.3" r=".98"/>
<circle cx="109.9" cy="107.9" r=".98"/>
<circle cx="109.9" cy="105.4" r=".98"/>
<circle cx="109.9" cy="102.9" r=".98"/>
<circle cx="109.9" cy="115.6" r=".98"/>
<circle cx="109.9" cy="118.1" r=".98"/>
<circle cx="109.9" cy="113" r=".98"/>
<circle cx="121.3" cy="115.6" r=".98"/>
<circle cx="121.3" cy="118.1" r=".98"/>
<circle cx="121.3" cy="105.4" r=".98"/>
<circle cx="121.3" cy="113" r=".98"/>
<circle cx="121.3" cy="102.9" r=".98"/>
<circle cx="121.3" cy="100.3" r=".98"/>
<circle cx="121.3" cy="110.5" r=".98"/>
<circle cx="121.3" cy="107.9" r=".98"/>
<circle cx="168.3" cy="115.6" r=".98"/>
<circle cx="168.3" cy="107.9" r=".98"/>
<circle cx="168.3" cy="102.9" r=".98"/>
<circle cx="168.3" cy="118.1" r=".98"/>
<circle cx="168.3" cy="113" r=".98"/>
<circle cx="168.3" cy="110.5" r=".98"/>
<circle cx="168.3" cy="105.4" r=".98"/>
<circle cx="168.3" cy="100.3" r=".98"/>
<circle cx="193.7" cy="113" r=".98"/>
<circle cx="193.7" cy="110.5" r=".98"/>
<circle cx="193.7" cy="105.4" r=".98"/>
<circle cx="193.7" cy="102.9" r=".98"/>
<circle cx="193.7" cy="118.1" r=".98"/>
<circle cx="193.7" cy="107.9" r=".98"/>
<circle cx="193.7" cy="100.3" r=".98"/>
<circle cx="193.7" cy="115.6" r=".98"/>
<circle cx="109.9" cy="120.6" r=".98"/>
<circle cx="109.9" cy="123.2" r=".98"/>
<circle cx="121.3" cy="120.6" r=".98"/>
<circle cx="121.3" cy="123.2" r=".98"/>
<circle cx="168.3" cy="120.6" r=".98"/>
<circle cx="168.3" cy="123.2" r=".98"/>
<circle cx="193.7" cy="123.2" r=".98"/>
<circle cx="193.7" cy="120.6" r=".98"/>
<circle cx="217.8" cy="127" r=".98"/>
<circle cx="217.8" cy="120.6" r=".98"/>
<circle cx="217.8" cy="133.3" r=".98"/>
<circle cx="217.8" cy="139.7" r=".98"/>
<circle cx="64.2" cy="143.5" r=".98"/>
</g>
<g fill="none" stroke="#008000" stroke-width=".17">
<path d="M132.8 54.7v6.3M153.1 54.7v6.3M38.8 77.5h5.1M80.7 77.5h8.9M104.8 77.5h7.6M132.8 71.1v6.4M153.1 71.1v6.4M37.5 82.5h6.4M38.8 80h5.1M46.4 92.7v6.4M56.6 92.7v6.4M97.2 85.1v7.6"/>
<path d="M46.4 106.7v8.9M56.6 106.7v8.9M109.9 102.9h11.4M109.9 105.4h11.4M109.9 107.9h11.4M109.9 110.5h11.4M109.9 113h11.4M109.9 115.6h11.4M109.9 118.1h11.4M109.9 100.3h11.4M168.3 102.9h25.4M168.3 105.4h25.4"/>
<path d="M168.3 107.9h25.4M168.3 110.5h25.4M168.3 113h25.4M168.3 115.6h25.4M168.3 118.1h25.4M168.3 100.3h25.4M64.2 134.6v8.9M109.9 120.6h11.4M109.9 123.2h11.4M168.3 120.6h25.4M168.3 123.2h25.4M208.9 120.6h8.9"/>
<path d="M208.9 127h8.9M208.9 133.3h8.9M208.9 139.7h8.9"/>
</g>
<g font-size="3.7" fill="#800000">
<text x="42.3" y="18.5">1</text>
<text x="84.5" y="18.5">2</text>
<text x="126.6" y="18.5">3</text>
<text x="168.7" y="18.5">4</text>
<text x="210.8" y="18.5">5</text>
<text x="252.9" y="18.5">6</text>
<text x="19.2" y="41.8">A</text>
<text x="275.6" y="41.8">A</text>
<text x="19.2" y="84.7">B</text>
<text x="275.6" y="84.7">B</text>
<text x="19.1" y="127.5">C</text>
<text x="275.5" y="127.5">C</text>
<text x="19.1" y="170.3">D</text>
<text x="275.5" y="170.3">D</text>
<text x="42.3" y="193.7">1</text>
<text x="84.5" y="193.7">2</text>
<text x="126.6" y="193.7">3</text>
<text x="168.7" y="193.7">4</text>
<text x="210.8" y="193.7">5</text>
<text x="252.9" y="193.7">6</text>
</g>
<g font-size="3.6" fill="#800000">
<text x="235.6" y="179">msp430_minimal_schematic</text>
<text x="235.3" y="189.3">Sheet:</text>
<text x="248.9" y="189.2">1/1</text>
</g>
<text font-size="3.2" fill="#800000" x="235.6" y="184.1">26.07.2014 18:20:19</text>
<g font-size="2.5" fill="#808080">
<text x="132.8" y="54.7">+3.3V</text>
<text x="153.1" y="54.7">RESET</text>
<text x="61.7" y="62.3" transform="rotate(-90 61.7 62.3)">+5V</text>
<text x="131.3" y="69.8" transform="rotate(-90 131.3 69.8)">R1</text>
<text x="136.1" y="69.8" transform="rotate(-90 136.1 69.8)">47k</text>
<text x="146.7" y="68.6" transform="rotate(-90 146.7 68.6)">S1</text>
<text x="29.9" y="74.2">SV1</text>
<text x="43.9" y="77.5">+5V</text>
<text x="80.7" y="77.5">+5V</text>
<text x="112.4" y="77.5">+3.3V</text>
<text x="132.8" y="77.5">RESET</text>
<text x="153.1" y="77.5">GND</text>
<text x="43.9" y="82.5">GND</text>
<text x="43.9" y="80">+3.3V</text>
<text x="99.7" y="85.1">IC1</text>
<text x="99.7" y="87.6">LM1117T-3.3-V</text>
<text x="46.4" y="92.7">+5V</text>
<text x="56.6" y="92.7">+3.3V</text>
<text x="98.5" y="92.7">GND</text>
<text x="127.7" y="95.2">MSP430G2XX3</text>
<text x="48" y="101.2">C2</text>
<text x="58.1" y="101.2">C1</text>
<text x="101" y="97">SV2</text>
<text x="113.7" y="100.3">+3.3V</text>
<text x="172.1" y="100.3">GND</text>
<text x="184.8" y="97">SV3</text>
<text x="48" y="106.3">10uF</text>
<text x="58.1" y="106.3">10uF</text>
<text x="113.7" y="102.9">P1.0</text>
<text x="113.7" y="105.4">P1.1</text>
<text x="113.7" y="107.9">P1.2</text>
<text x="172.1" y="102.9">P2.6</text>
<text x="172.1" y="105.4">P2.7</text>
<text x="172.1" y="107.9">TEST</text>
<text x="113.7" y="110.5">P1.3</text>
<text x="113.7" y="113">P1.4</text>
<text x="172.1" y="110.5">RESET</text>
<text x="172.1" y="113">P1.7</text>
<text x="46.4" y="115.6">GND</text>
<text x="56.6" y="115.6">GND</text>
<text x="113.7" y="115.6">P1.5</text>
<text x="113.7" y="118.1">P2.0</text>
<text x="172.1" y="115.6">P1.6</text>
<text x="172.1" y="118.1">P2.5</text>
<text x="113.7" y="120.6">P2.1</text>
<text x="113.7" y="123.2">P2.2</text>
<text x="172.1" y="120.6">P2.4</text>
<text x="172.1" y="123.2">P2.3</text>
<text x="223.1" y="120.1">H1</text>
<text x="223.1" y="123.1">MOUNT-PAD-SQUARE3.2</text>
<text x="127.7" y="128.3">MSP430G2553</text>
<text x="223.1" y="126.4">H2</text>
<text x="223.1" y="129.5">MOUNT-PAD-SQUARE3.2</text>
<text x="64.2" y="133.3">GND</text>
<text x="223.1" y="132.8">H3</text>
<text x="223.1" y="135.8">MOUNT-PAD-SQUARE3.2</text>
<text x="223.1" y="139.1">H4</text>
<text x="223.1" y="142.2">MOUNT-PAD-SQUARE3.2</text>
<text x="61.7" y="148.6">GND</text>
</g>
<g font-size="2.1" fill="#808080">
<text x="152.7" y="63.2" transform="rotate(-90 152.7 63.2)">1</text>
<text x="155.3" y="63.2" transform="rotate(-90 155.3 63.2)">2</text>
<text x="152.7" y="70.1" transform="rotate(-90 152.7 70.1)">3</text>
<text x="155.3" y="70.1" transform="rotate(-90 155.3 70.1)">4</text>
<text x="36.1" y="77.1">3</text>
<text x="36.1" y="82.2">1</text>
<text x="36.1" y="79.7">2</text>
<text x="92.7" y="78.1">IN</text>
<text x="95.2" y="81.8">GND</text>
<text x="97.8" y="78.1">OUT</text>
<text x="107.2" y="100">10</text>
<text x="122.9" y="100">1</text>
<text x="165.6" y="100">20</text>
<text x="191" y="100">10</text>
<text x="107.2" y="107.6">7</text>
<text x="107.2" y="105.1">8</text>
<text x="107.2" y="102.5">9</text>
<text x="122.9" y="102.5">2</text>
<text x="122.9" y="105.1">3</text>
<text x="122.9" y="107.6">4</text>
<text x="165.6" y="107.6">17</text>
<text x="165.6" y="105.1">18</text>
<text x="165.6" y="102.5">19</text>
<text x="191" y="107.6">7</text>
<text x="191" y="105.1">8</text>
<text x="191" y="102.5">9</text>
<text x="107.2" y="112.7">5</text>
<text x="107.2" y="110.2">6</text>
<text x="122.9" y="110.2">5</text>
<text x="122.9" y="112.7">6</text>
<text x="165.6" y="112.7">15</text>
<text x="165.6" y="110.2">16</text>
<text x="191" y="112.7">5</text>
<text x="191" y="110.2">6</text>
<text x="107.2" y="117.8">3</text>
<text x="107.2" y="115.2">4</text>
<text x="122.9" y="115.2">7</text>
<text x="122.9" y="117.8">8</text>
<text x="165.6" y="115.2">14</text>
<text x="165.6" y="117.8">13</text>
<text x="191" y="117.8">3</text>
<text x="191" y="115.2">4</text>
<text x="107.2" y="122.8">1</text>
<text x="107.2" y="120.3">2</text>
<text x="121.7" y="122.8">10</text>
<text x="122.9" y="120.3">9</text>
<text x="165.6" y="120.3">12</text>
<text x="165.6" y="122.8">11</text>
<text x="191" y="122.8">1</text>
<text x="191" y="120.3">2</text>
</g>
<g font-size="1.2" fill="#008000">
<text x="63.8" y="63" transform="rotate(-90 63.8 63)">sup 0</text>
<text x="132.4" y="60.6" transform="rotate(-90 132.4 60.6)">pas 1</text>
<text x="152.7" y="60.6" transform="rotate(-90 152.7 60.6)">pas 1</text>
<text x="155.3" y="60.6" transform="rotate(-90 155.3 60.6)">pas 1</text>
<text x="39.2" y="77.1">pas 1</text>
<text x="87.3" y="77.1">in 0</text>
<text x="105.2" y="77.1">pas 0</text>
<text x="132.4" y="74.4" transform="rotate(-90 132.4 74.4)">pas 1</text>
<text x="152.7" y="74.4" transform="rotate(-90 152.7 74.4)">pas 2</text>
<text x="155.3" y="74.4" transform="rotate(-90 155.3 74.4)">pas 2</text>
<text x="39.2" y="82.2">pas 1</text>
<text x="39.2" y="79.7">pas 1</text>
<text x="96.9" y="87.4" transform="rotate(-90 96.9 87.4)">in 0</text>
<text x="46.1" y="98.7" transform="rotate(-90 46.1 98.7)">pas 1</text>
<text x="56.2" y="98.7" transform="rotate(-90 56.2 98.7)">pas 1</text>
<text x="110.3" y="100">pas 1</text>
<text x="119.1" y="100">io 0</text>
<text x="168.7" y="100">io 0</text>
<text x="194.1" y="100">pas 1</text>
<text x="110.3" y="107.6">pas 1</text>
<text x="110.3" y="105.1">pas 1</text>
<text x="110.3" y="102.5">pas 1</text>
<text x="119.1" y="102.5">io 0</text>
<text x="119.1" y="105.1">io 0</text>
<text x="119.1" y="107.6">io 0</text>
<text x="168.7" y="107.6">io 0</text>
<text x="168.7" y="105.1">io 0</text>
<text x="168.7" y="102.5">io 0</text>
<text x="194.1" y="107.6">pas 1</text>
<text x="194.1" y="105.1">pas 1</text>
<text x="194.1" y="102.5">pas 1</text>
<text x="46.1" y="109.9" transform="rotate(-90 46.1 109.9)">pas 1</text>
<text x="56.2" y="109.9" transform="rotate(-90 56.2 109.9)">pas 1</text>
<text x="110.3" y="112.7">pas 1</text>
<text x="110.3" y="110.2">pas 1</text>
<text x="119.1" y="110.2">io 0</text>
<text x="119.1" y="112.7">io 0</text>
<text x="168.7" y="112.7">io 0</text>
<text x="168.7" y="110.2">io 0</text>
<text x="194.1" y="112.7">pas 1</text>
<text x="194.1" y="110.2">pas 1</text>
<text x="110.3" y="117.8">pas 1</text>
<text x="110.3" y="115.2">pas 1</text>
<text x="119.1" y="115.2">io 0</text>
<text x="119.1" y="117.8">io 0</text>
<text x="168.7" y="115.2">io 0</text>
<text x="168.7" y="117.8">io 0</text>
<text x="194.1" y="117.8">pas 1</text>
<text x="194.1" y="115.2">pas 1</text>
<text x="110.3" y="122.8">pas 1</text>
<text x="110.3" y="120.3">pas 1</text>
<text x="119.1" y="120.3">io 0</text>
<text x="119.1" y="122.8">io 0</text>
<text x="168.7" y="120.3">io 0</text>
<text x="168.7" y="122.8">io 0</text>
<text x="194.1" y="122.8">pas 1</text>
<text x="194.1" y="120.3">pas 1</text>
<text x="214.5" y="120.3">pas 0</text>
<text x="214.5" y="126.6">pas 0</text>
<text x="214.5" y="133">pas 0</text>
<text x="63.8" y="143.1" transform="rotate(-90 63.8 143.1)">sup 0</text>
<text x="214.5" y="139.3">pas 0</text>
</g>
</svg>
